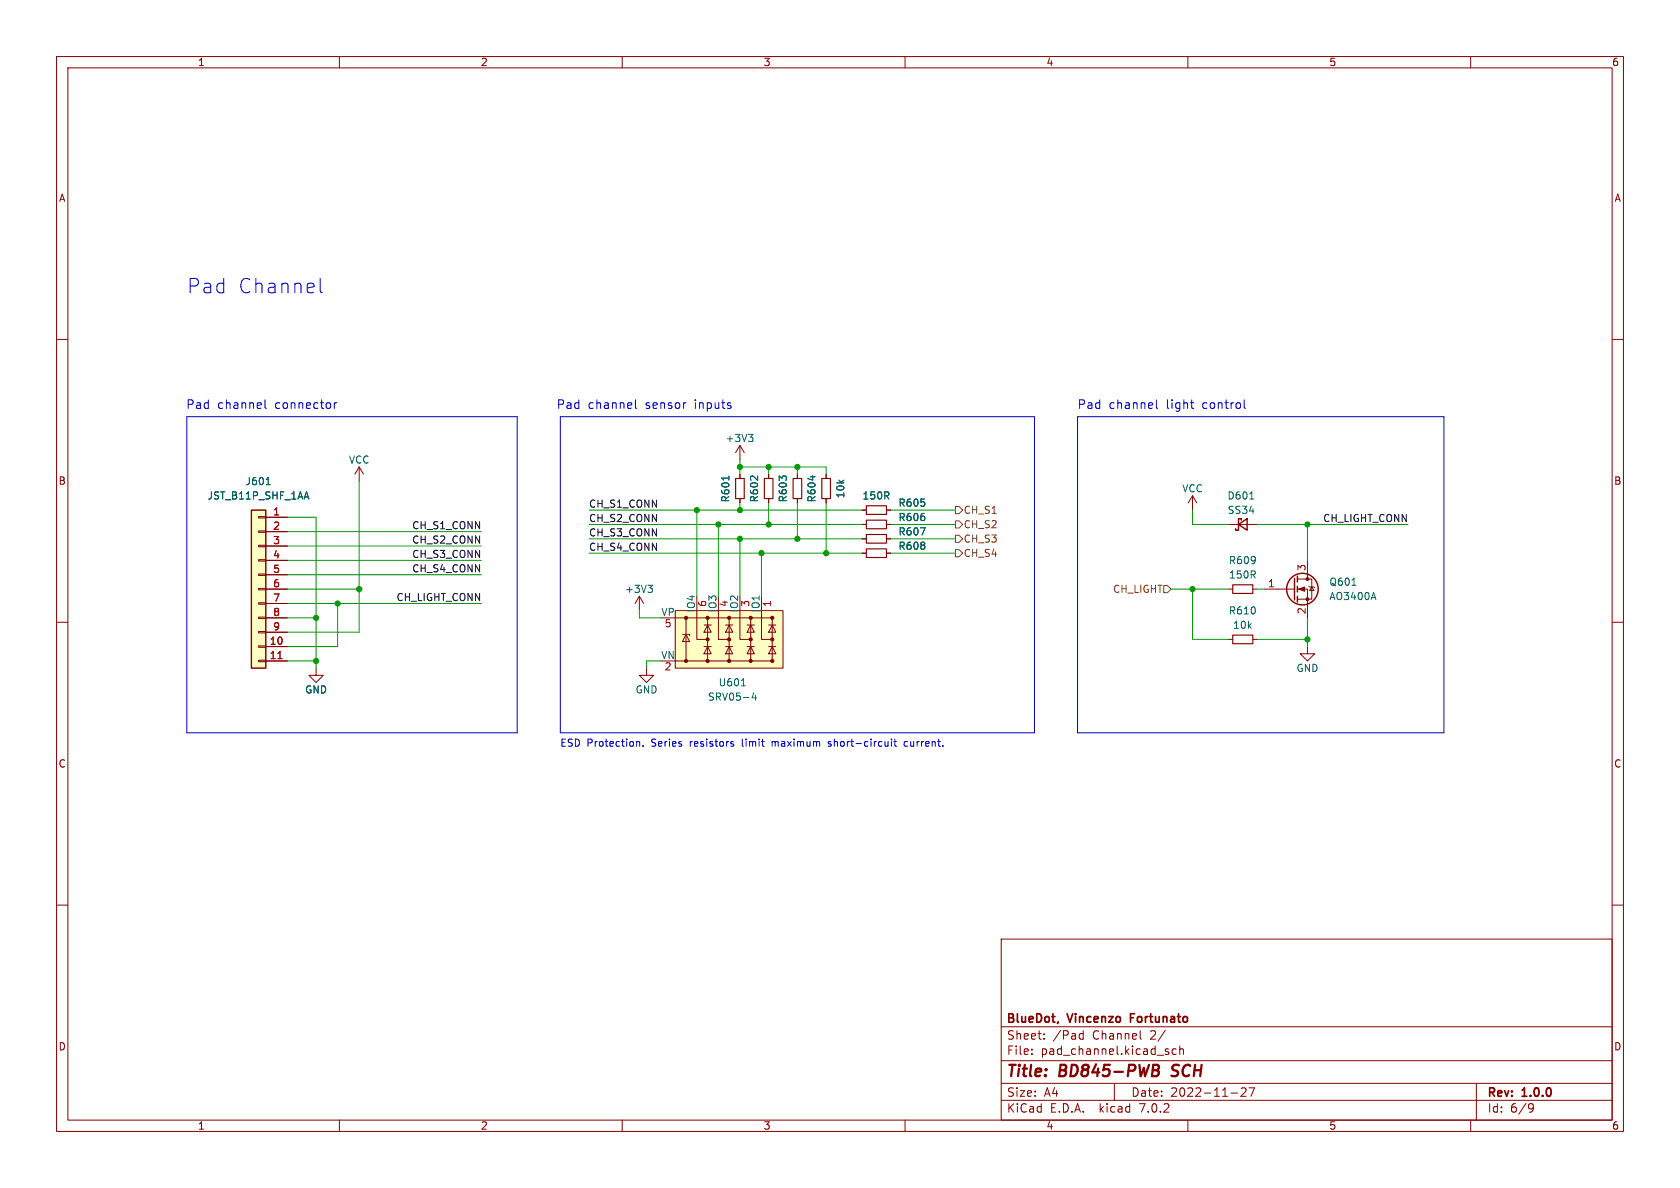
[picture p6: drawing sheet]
<svg xmlns="http://www.w3.org/2000/svg" width="297mm" height="210mm" viewBox="0 0 297 210" stroke-linecap="round" stroke-linejoin="round" font-family="sans-serif">
<g fill="none" stroke="#840000" stroke-width=".18">
<path d="M10 10h277v190h-277zM12 12h273v186h-273zM60 10v2M110 10v2M160 10v2M210 10v2M260 10v2M10 60h2M285 60h2M130.8 78.7v2.6M130.8 78.7l-.8 1.3M130.8 78.7l.8 1.3"/>
<path d="M45.7 98.9h1.3v.3h-1.3zM45.7 96.4h1.3v.2h-1.3zM45.7 93.9h1.3v.2h-1.3zM45.7 91.3h1.3v.3h-1.3zM47 91.4h3.8M47 94h3.8M47 96.5h3.8M47 99.1h3.8M63.5 82.6l-.8 1.2M63.5 82.6v2.5M63.5 82.6l.8 1.2M130.8 83.8v.8"/>
<path d="M130.8 88.1v.8M135.9 83.8v.8M135.9 88.1v.8M141 83.8v.8M141 88.1v.8M146 83.8v.8M146 88.1v.8M152.4 95.3h.8M152.4 97.8h.8M152.4 92.7h.8M152.4 90.2h.8M156.7 95.3h.8"/>
<path d="M156.7 97.8h.8M156.7 92.7h.8M156.7 90.2h.8M210.8 87.6l.8 1.3M210.8 87.6v2.6M210.8 87.6l-.7 1.3M217.2 92.7h5M231.1 99.1v3.3M10 110h2M45.7 116.7h1.3v.3h-1.3zM45.7 114.2h1.3v.2h-1.3zM45.7 111.6h1.3v.3h-1.3z"/>
<path d="M45.7 109.1h1.3v.2h-1.3zM45.7 106.6h1.3v.2h-1.3zM45.7 104h1.3v.3h-1.3zM45.7 101.5h1.3v.2h-1.3zM47 104.1h3.8M47 114.3h3.8M47 116.8h3.8M47 109.2h3.8M47 101.6h3.8M47 106.7h3.8M47 111.8h3.8M55.9 118.1v1.3h1.2l-1.2 1.3-1.3-1.3h1.3"/>
<path d="M113 105.4l.8 1.3M113 105.4v2.6M113 105.4l-.7 1.3M114.3 118.1v1.3h-1.3l1.3 1.3 1.3-1.3h-1.3M119.4 108h19v10.1h-19zM119.4 109.2h17.1v7.6h-17.1M120.6 112.1h1.3v.3M121.3 112.1l.6 1.3h-1.3zM121.3 109.2v7.6M123.2 108v5h1.9M124.5 114.3h1.2M124.5 110.5h1.2"/>
<path d="M125.1 114.3l.6 1.3h-1.2zM125.1 110.5l.6 1.3h-1.2zM125.1 109.2v7.6M127 108v5h1.9M128.3 114.3h1.2M128.3 110.5h1.2M128.9 114.3l.6 1.3h-1.2zM128.9 110.5l.6 1.3h-1.2zM128.9 109.2v7.6M130.8 108v5h1.9M132.1 114.3h1.2M132.1 110.5h1.2"/>
<path d="M132.7 114.3l.6 1.3h-1.2zM132.7 110.5l.6 1.3h-1.2zM132.7 109.2v7.6M134.6 108v5h1.9M135.9 114.3h1.3M135.9 110.5h1.3M136.5 114.3l.7 1.3h-1.3zM136.5 110.5l.7 1.3h-1.3zM217.2 104.1h.7M217.2 113h.7M221.5 104.1h.7M221.5 113h.7"/>
<path d="M223.5 104.1h5.4M229.4 104.1h1.7v5.1M229.4 102.4h2.5v3.5h-2.5M231.1 114.3v1.3h1.3l-1.3 1.2-1.2-1.2h1.2M231.4 103.6l.1 .2h.8l.1 .1M231.9 103.8l.4 .6h-.8zM285 110h2M10 160h2M285 160h2M177 166h108v32h-108zM60 198v2M110 198v2"/>
<path d="M160 198v2M177 194.5h108M177 191.5h108M177 187.5h108M177 181.5h108M182.4 186.3v.1M182.4 185.5v.1M184.6 183.6v.1M184.6 182.8v.1M190.9 183.6h.6M190.9 182.8h.6M191.5 182.2v1.5"/>
<path d="M197 191.5v3M201.6 182.2v1.3l.2 .2M206 182.1l-1.3 2M206.4 185.9l.2 .2-.2 .3M206.4 185.4l.2 .1M207.9 185.5l-.4-.1-.3 .3v.4l.2 .2h.5M208.6 185.5l.2-.1 .3 .1 .1 .9M208.6 184.9v1.5M210 198v2M217.6 193.2h1.2M219.4 192.4l.6-.1 .2 .1 .1 .3-.9 1.1h.9M220.8 192.3h1l-.7 1.5"/>
<path d="M260 198v2M261 191.5v6.5M270.5 195.1l.5 .1a.99 .99 0 0 1-.4 1.4h-.2M271.1 195.7l-.2 .3h-.4"/>
</g>
<path d="M203.9 188.2h.7a.49 .49 0 0 1 .3 .6 .49 .49 0 0 1-.5 .4l.3 .1a.58 .58 0 0 1-.3 .9M207.1 190.1l.2 .1" fill="none" stroke="#840000" stroke-width=".4"/>
<path d="M130 84.6h1.6v3.5h-1.6zM135.1 84.6h1.6v3.5h-1.6zM140.2 84.6h1.5v3.5h-1.5zM145.3 84.6h1.5v3.5h-1.5zM153.2 94.5h3.5v1.5h-3.5zM153.2 97h3.5v1.6h-3.5zM153.2 91.9h3.5v1.6h-3.5zM153.2 89.4h3.5v1.5h-3.5zM217.9 112.3h3.6v1.5h-3.6zM217.9 103.4h3.6v1.5h-3.6z" fill="none" stroke="#840000" stroke-width=".2"/>
<g fill="none" stroke="#006464" stroke-width=".18">
<path d="M132.3 76.8h.8l-.4 .5M132.9 77.3l.2 .2v.3l-.2 .3M47.1 85.7h.7M54.2 86.9l.4 1.3M128.9 84.2v.7M220.9 88.2h.8M114.5 103.5h.8l-.4 .4M115.1 103.9l.2 .3v.3l-.2 .2M239 103.5h.7M242.8 104.7l.4 1.3M131.1 121.2h.7M133.3 122.4l-.3 1h.7"/>
<path d="M133.6 122.9v.9"/>
</g>
<g fill="none" stroke="#840000" stroke-width=".25">
<path d="M44.4 90.2h2.6v27.9h-2.6zM218.9 92.7l1.6-1v2zM219.5 91.9v-.2h-.6v2h-.5v-.2M228.9 102.2v3.8M229.4 101.9v1M229.4 103.6v1M229.4 105.4v1"/>
<circle cx="230.3" cy="104.1" r="2.79"/>
</g>
<g fill="#840000" stroke="#840000" stroke-width=".18">
<path d="M229.6 104.1l1-.3v.7z"/>
<circle cx="231.1" cy="105.9" r=".25"/>
<circle cx="231.1" cy="102.4" r=".25"/>
<circle cx="136.5" cy="116.8" r=".28"/>
<circle cx="136.5" cy="113" r=".28"/>
<circle cx="136.5" cy="109.2" r=".28"/>
<circle cx="132.7" cy="116.8" r=".28"/>
<circle cx="132.7" cy="113" r=".28"/>
<circle cx="132.7" cy="109.2" r=".28"/>
<circle cx="128.9" cy="116.8" r=".28"/>
<circle cx="128.9" cy="113" r=".28"/>
<circle cx="128.9" cy="109.2" r=".28"/>
<circle cx="125.1" cy="116.8" r=".28"/>
<circle cx="125.1" cy="113" r=".28"/>
<circle cx="125.1" cy="109.2" r=".28"/>
<circle cx="121.3" cy="116.8" r=".28"/>
<circle cx="121.3" cy="109.2" r=".28"/>
</g>
<g fill="#ffffc2" stroke="#ffffc2" stroke-width=".18">
<path d="M119.4 108h19v10.1h-19z"/>
<path d="M44.4 90.2h2.6v27.9h-2.6z"/>
</g>
<path d="M49.1 116.4h.8" fill="none" stroke="#a90000" stroke-width=".18"/>
<path d="M168.9 97.2h.6l.7 .6-.7 .6h-.6zM168.9 89.5h.6l.7 .7-.7 .6h-.6zM168.9 94.6h.6l.7 .7-.7 .6h-.6zM168.9 92.1h.6l.7 .6-.7 .6h-.6zM205.7 103.5h.7l.6 .6-.6 .7h-.7z" fill="none" stroke="#725600" stroke-width=".18"/>
<g fill="none" stroke="#0000c2" stroke-width=".18">
<path d="M56.6 49.2v2.2l.4 .4M33 73.7h58.4v55.8h-58.4zM46.8 70.7v1.3l.3 .2M59.1 71.2v1M59.5 71.2l-.2 .1-.2 .2M99.1 73.7h83.8v55.8h-83.8zM112.3 70.7v1.3l.3 .2M121.1 71.2h.2M129 71.7l.2 .2-.2 .3M129 71.2l.2 .1M190.5 73.7h64.8v55.8h-64.8zM204.4 70.7v1.3l.3 .2"/>
<path d="M210.5 71.2h.5M210.7 72.1l.3 .1M220 70.7v1.3l.2 .2M112.6 131.1h.4l.1 .8M113.7 131.8v.1M129.2 131.1h.5M129.2 131.4l.5 .3v.2h-.4M157 131.8l-.4 .1M157 131.1v.8M157.6 130.7v.1M157.6 131.1v.8M158 131.1h.5"/>
<path d="M158.2 130.7v1l.3 .2M160 131.1l-.2 .2 .2 .6"/>
</g>
<g fill="none" stroke="#009600" stroke-width=".18">
<path d="M50.8 91.4h5.1v26.7M50.8 99.1h34.3M50.8 94h34.3M50.8 96.5h34.3M63.5 85.1v26.7h-12.7M104.1 92.7h48.3M104.1 95.3h48.3M104.1 97.8h48.3M104.1 90.2h48.3M123.2 90.2v15.2M127 92.7v12.7M130.8 81.3v2.5"/>
<path d="M130.8 88.9v1.3M130.8 95.3v10.1M130.8 82.6h15.2v1.2M134.6 97.8v7.6M135.9 82.6v1.2M135.9 88.9v3.8M141 82.6v1.2M141 88.9v6.4M146 88.9v8.9M157.5 92.7h11.4M157.5 95.3h11.4M157.5 97.8h11.4"/>
<path d="M157.5 90.2h11.4M210.8 90.2v2.5h6.4M222.2 92.7h26.7M231.1 92.7v6.4M50.8 116.8h5.1M50.8 109.2h5.1M50.8 106.7h34.3M50.8 104.1h12.7M50.8 101.6h34.3M59.7 106.7v7.6h-8.9M113 108v1.2h3.8M116.8 116.8h-2.5v1.3"/>
<path d="M207 104.1h10.2M210.8 104.1v8.9h6.4M222.2 113h8.9M222.2 104.1h1.3M231.1 109.2v5.1"/>
</g>
<g fill="#009600" stroke="#009600" stroke-width=".18">
<circle cx="141" cy="95.3" r=".46"/>
<circle cx="134.6" cy="97.8" r=".46"/>
<circle cx="135.9" cy="92.7" r=".46"/>
<circle cx="55.9" cy="116.8" r=".46"/>
<circle cx="55.9" cy="109.2" r=".46"/>
<circle cx="231.1" cy="92.7" r=".46"/>
<circle cx="210.8" cy="104.1" r=".46"/>
<circle cx="231.1" cy="113" r=".46"/>
<circle cx="123.2" cy="90.2" r=".46"/>
<circle cx="130.8" cy="90.2" r=".46"/>
<circle cx="130.8" cy="82.6" r=".46"/>
<circle cx="127" cy="92.7" r=".46"/>
<circle cx="63.5" cy="104.1" r=".46"/>
<circle cx="59.7" cy="106.7" r=".46"/>
<circle cx="130.8" cy="95.3" r=".46"/>
<circle cx="141" cy="82.6" r=".46"/>
<circle cx="135.9" cy="82.6" r=".46"/>
<circle cx="146" cy="97.8" r=".46"/>
</g>
<g font-size="3.5" fill="#0000c2">
<text x="33" y="52.1">Pad</text>
<text x="42" y="52.1">Channel</text>
</g>
<g font-size="2.8" fill="#840000">
<text x="178" y="190.8">Title:</text>
<text x="187.4" y="190.8">BD845-PWB</text>
<text x="207.9" y="190.8">SCH</text>
</g>
<g font-size="2.1" fill="#0000c2">
<text x="32.8" y="72.4">Pad</text>
<text x="38.4" y="72.4">channel</text>
<text x="48.5" y="72.4">connector</text>
<text x="98.3" y="72.4">Pad</text>
<text x="103.8" y="72.4">channel</text>
<text x="114" y="72.4">sensor</text>
<text x="122.7" y="72.4">inputs</text>
<text x="190.5" y="72.4">Pad</text>
<text x="196" y="72.4">channel</text>
<text x="206.2" y="72.4">light</text>
<text x="212.6" y="72.4">control</text>
</g>
<g font-size="2.1" fill="#840000">
<text x="178" y="183.9">Sheet:</text>
<text x="178" y="181.1">BlueDot,</text>
<text x="186.2" y="183.9">/Pad</text>
<text x="189" y="181.1">Vincenzo</text>
<text x="193.2" y="183.9">Channel</text>
<text x="200.4" y="181.1">Fortunato</text>
<text x="203.4" y="183.9">2/</text>
<text x="178" y="186.6">File:</text>
<text x="184" y="186.6">pad_channel.kicad_sch</text>
<text x="178" y="196.8">KiCad</text>
<text x="178" y="194">Size:</text>
<text x="184.6" y="194">A4</text>
<text x="185.7" y="196.8">E.D.A.</text>
<text x="194.4" y="196.8">kicad</text>
<text x="200" y="194">Date:</text>
<text x="201.5" y="196.8">7.0.2</text>
<text x="206.9" y="194">2022-11-27</text>
<text x="263" y="194.2">Rev:</text>
<text x="263" y="196.8">Id:</text>
<text x="267" y="196.8">6/9</text>
<text x="269.2" y="194.2">1.0.0</text>
</g>
<g font-size="1.8" fill="#840000">
<text x="35" y="11.8">1</text>
<text x="85" y="11.8">2</text>
<text x="135" y="11.8">3</text>
<text x="185" y="11.8">4</text>
<text x="235" y="11.8">5</text>
<text x="285" y="11.8">6</text>
<text x="10.4" y="35.8">A</text>
<text x="285.4" y="35.8">A</text>
<text x="10.3" y="85.8">B</text>
<text x="285.3" y="85.8">B</text>
<text x="10.3" y="135.8">C</text>
<text x="285.3" y="135.8">C</text>
<text x="10.3" y="185.8">D</text>
<text x="285.3" y="185.8">D</text>
<text x="35" y="199.8">1</text>
<text x="85" y="199.8">2</text>
<text x="135" y="199.8">3</text>
<text x="185" y="199.8">4</text>
<text x="235" y="199.8">5</text>
<text x="285" y="199.8">6</text>
</g>
<g font-size="1.8" fill="#006464">
<text x="61.6" y="82.1">VCC</text>
<text x="128.2" y="78.3">+3V3</text>
<text x="36.6" y="88.5">JST_B11P_SHF_1AA</text>
<text x="43.4" y="85.9">J601</text>
<text x="129.1" y="88.9" transform="rotate(-90 129.1 88.9)">R601</text>
<text x="134.2" y="88.9" transform="rotate(-90 134.2 88.9)">R602</text>
<text x="139.3" y="88.9" transform="rotate(-90 139.3 88.9)">R603</text>
<text x="144.3" y="88.9" transform="rotate(-90 144.3 88.9)">R604</text>
<text x="149.4" y="88.1" transform="rotate(-90 149.4 88.1)">10k</text>
<text x="152.4" y="88.5">150R</text>
<text x="158.8" y="89.7">R605</text>
<text x="208.9" y="87.2">VCC</text>
<text x="216.9" y="88.5">D601</text>
<text x="158.8" y="94.8">R607</text>
<text x="158.8" y="92.3">R606</text>
<text x="217" y="91">SS34</text>
<text x="158.8" y="97.3">R608</text>
<text x="217.2" y="99.9">R609</text>
<text x="110.4" y="105">+3V3</text>
<text x="217.2" y="102.4">150R</text>
<text x="235" y="103.7">Q601</text>
<text x="235" y="106.2">AO3400A</text>
<text x="116.9" y="109">VP</text>
<text x="122.9" y="108.3" transform="rotate(-90 122.9 108.3)">IO4</text>
<text x="126.7" y="108.3" transform="rotate(-90 126.7 108.3)">IO3</text>
<text x="130.6" y="108.3" transform="rotate(-90 130.6 108.3)">IO2</text>
<text x="134.4" y="108.3" transform="rotate(-90 134.4 108.3)">IO1</text>
<text x="217.2" y="108.8">R610</text>
<text x="217.9" y="111.3">10k</text>
<text x="116.8" y="116.6">VN</text>
<text x="229.1" y="118.9">GND</text>
<text x="53.9" y="122.7">GND</text>
<text x="112.3" y="122.7">GND</text>
<text x="125.1" y="124">SRV05-4</text>
<text x="127" y="121.5">U601</text>
</g>
<g font-size="1.8" fill="#0f0f0f">
<text x="104.1" y="89.8">CH_S1_CONN</text>
<text x="72.7" y="93.6">CH_S1_CONN</text>
<text x="104.1" y="94.9">CH_S3_CONN</text>
<text x="104.1" y="92.4">CH_S2_CONN</text>
<text x="233.8" y="92.4">CH_LIGHT_CONN</text>
<text x="72.7" y="101.3">CH_S4_CONN</text>
<text x="72.7" y="98.7">CH_S3_CONN</text>
<text x="72.7" y="96.2">CH_S2_CONN</text>
<text x="104.1" y="97.4">CH_S4_CONN</text>
<text x="70" y="106.3">CH_LIGHT_CONN</text>
</g>
<g font-size="1.8" fill="#a90000">
<text x="48.2" y="91.2">1</text>
<text x="48.2" y="93.7">2</text>
<text x="48.2" y="96.3">3</text>
<text x="48.2" y="98.8">4</text>
<text x="48.2" y="101.3">5</text>
<text x="230.9" y="101" transform="rotate(-90 230.9 101)">3</text>
<text x="48.2" y="103.9">6</text>
<text x="48.2" y="106.4">7</text>
<text x="125.1" y="107.3" transform="rotate(-90 125.1 107.3)">6</text>
<text x="128.9" y="107.3" transform="rotate(-90 128.9 107.3)">4</text>
<text x="132.7" y="107.3" transform="rotate(-90 132.7 107.3)">3</text>
<text x="136.5" y="107.3" transform="rotate(-90 136.5 107.3)">1</text>
<text x="224.1" y="103.9">1</text>
<text x="48.2" y="109">8</text>
<text x="48.2" y="111.5">9</text>
<text x="117.4" y="111.1">5</text>
<text x="230.9" y="108.6" transform="rotate(-90 230.9 108.6)">2</text>
<text x="47.6" y="114">10</text>
<text x="47.6" y="116.6">11</text>
<text x="117.4" y="118.7">2</text>
</g>
<g font-size="1.8" fill="#725600">
<text x="170.4" y="91">CH_S1</text>
<text x="170.4" y="93.5">CH_S2</text>
<text x="170.4" y="98.6">CH_S4</text>
<text x="170.4" y="96.1">CH_S3</text>
<text x="196.7" y="105">CH_LIGHT</text>
</g>
<g font-size="1.8" fill="#0000c2">
<text x="99.1" y="132.1">ESD Protection.</text>
<text x="115.2" y="132.1">Series</text>
<text x="122.1" y="132.1">resistors</text>
<text x="131.4" y="132.1">limit</text>
<text x="136.8" y="132.1">maximum</text>
<text x="146.9" y="132.1">short-circuit</text>
<text x="160.5" y="132.1">current.</text>
</g>
</svg>
